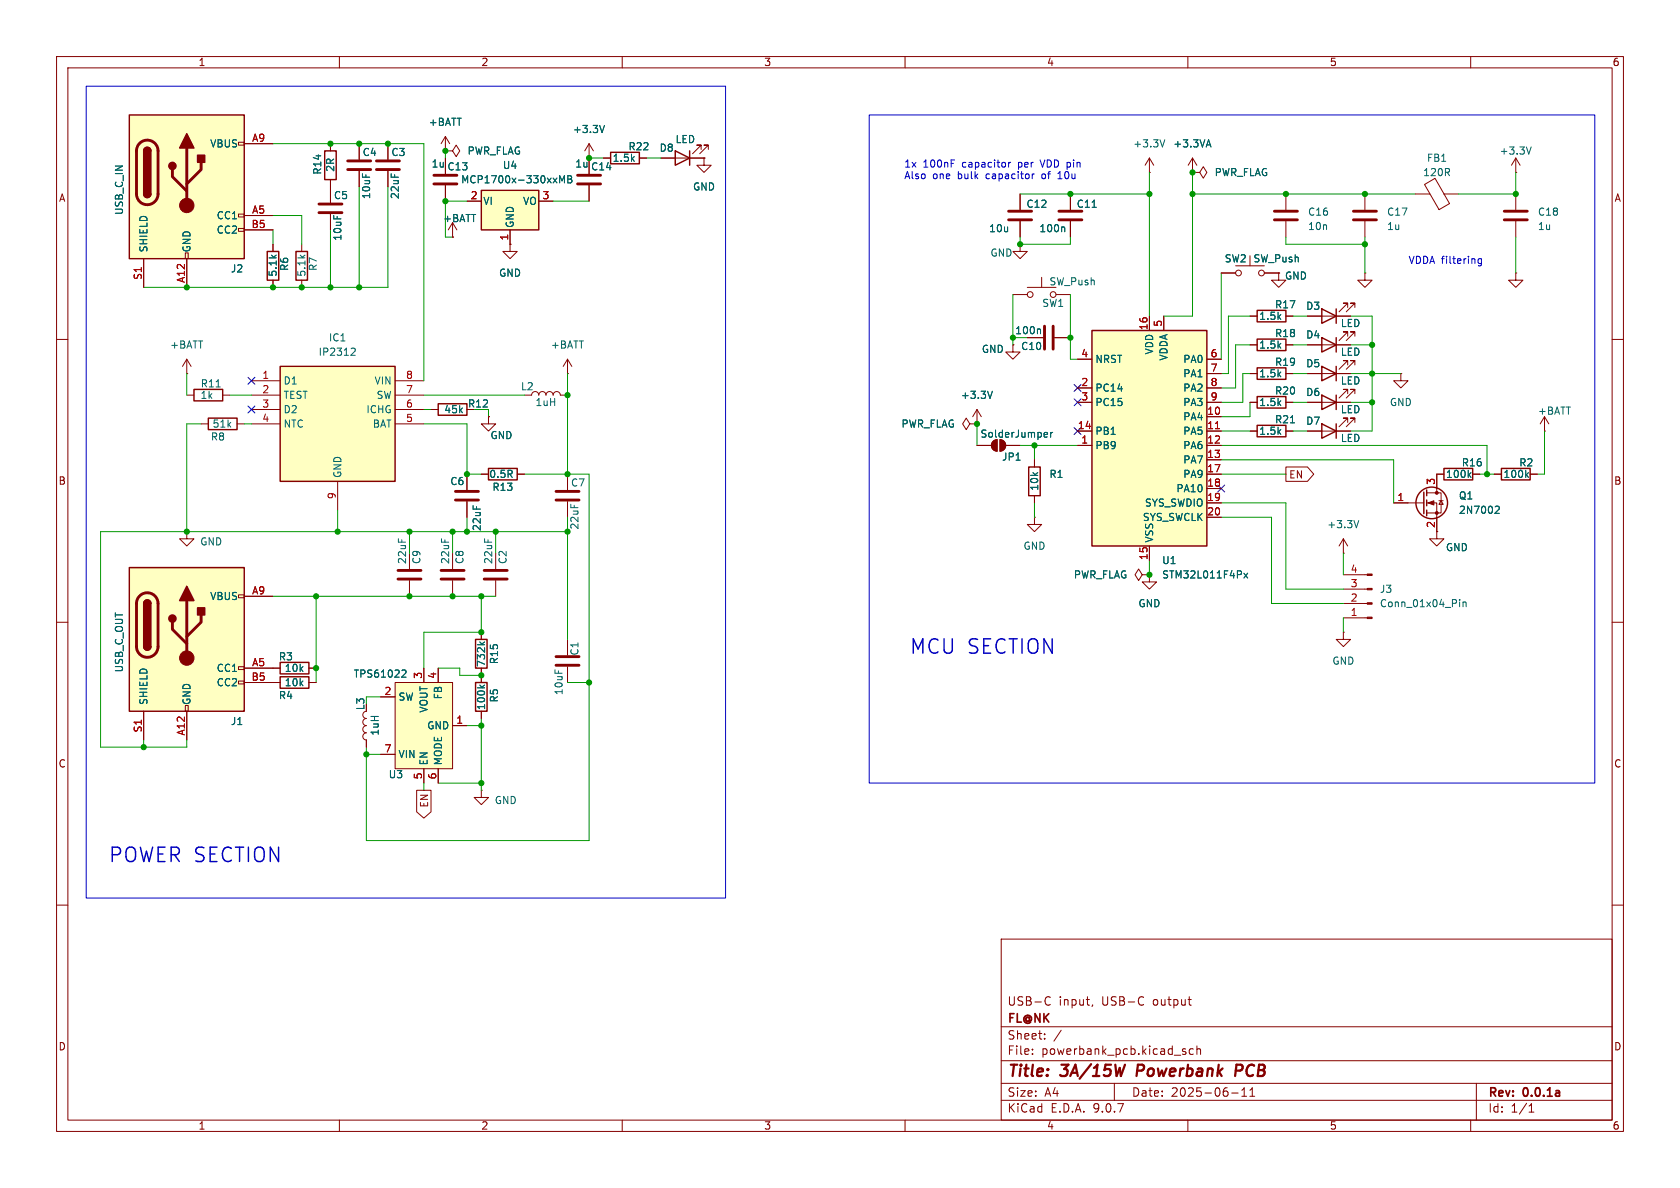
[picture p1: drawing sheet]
<svg xmlns="http://www.w3.org/2000/svg" width="297mm" height="210mm" viewBox="0 0 297 210" stroke-linecap="round" stroke-linejoin="round" font-family="sans-serif">
<g fill="none" stroke="#840000" stroke-width=".18">
<path d="M10 10h277v190h-277zM12 12h273v186h-273zM60 10v2M110 10v2M160 10v2M210 10v2M260 10v2M104.1 27.9h.1M104.1 25.4v5.3M104.1 32.8v2.8M104.1 25.4l-.7 1.3M104.1 25.4l.8 1.3"/>
<path d="M106.7 27.9h1.2M113 27.9h1.3M116.8 27.9h7.7M124 26.4v-.7h-.8h.8l-1.6 1.5M124.5 27.9v1.3h1.2l-1.2 1.3-1.3-1.3h1.3M124.5 27.9h.1M125.2 26.4v-.7h-.7h.7l-1.5 1.5M10 60h2M247.6 66v1.3h1.3l-1.3 1.3-1.2-1.3h1.2M247.6 66h.1M285 60h2M10 110h2"/>
<path d="M203.2 101.6v1.3h1.3l-1.3 1.2-1.3-1.2h1.3M203.2 101.6h.1M237.5 111.8v1.2h1.3l-1.3 1.3-1.3-1.3h1.3M237.5 111.8h.1M285 110h2M64.8 125.7a.64 .64 0 0 0-.7 .7 .64 .64 0 0 0 .7 .6 .64 .64 0 0 0-.7 .6 .64 .64 0 0 0 .7 .7 .64 .64 0 0 0-.7 .6 .64 .64 0 0 0 .7 .6 .63 .63 0 0 0-.7 .7 .63 .63 0 0 0 .7 .6v1.3M10 160h2M177 166h108v32h-108zM185 176.3l.4-.1 .3 .1M185.7 177.6l-.3 .1-.4-.1M193.2 177.6l-.2 .3M201.9 176.2l.3 .1"/>
<path d="M202.2 177.6l-.3 .1M210 176.7h.6M210.5 177.7h.1M285 160h2M60 198v2M110 198v2M160 198v2M177 194.5h108M177 191.5h108M177 187.5h108M177 181.5h108M182.5 186.3v.1"/>
<path d="M182.5 185.5v.1M184.7 183.6v.1M184.7 182.8v.1M187.6 182.1l-1.3 2M197 191.5v3M209.2 185.9l.4 .1 .1 .2-.2 .2h-.3M209.2 185.4l.4 .1M210 198v2M211 185.5l-.5-.1-.3 .3v.4l.2 .2h.6M211.6 185.5l.2-.1 .4 .1v.9M211.6 184.9v1.5M217.7 193.2h1.2"/>
<path d="M219.5 193.8h.9M219.5 192.7l.5-.4v1.5M221 193.8h.8M221 192.7l.4-.4v1.5M260 198v2M261 191.5v6.5M270.3 196.6h.9M270.3 195.5l.4-.4v1.5"/>
</g>
<path d="M201.2 188.2l-.3 2M219.4 188.2h-.8l-.3 2M219.4 189.2l-.9 .1" fill="none" stroke="#840000" stroke-width=".4"/>
<path d="M102.1 31h4.1M102.1 32.5h4.1" fill="none" stroke="#840000" stroke-width=".51"/>
<path d="M106.9 22.2l-.5 1.2" fill="none" stroke="#006464" stroke-width=".18"/>
<path d="M107.9 26.9h5.1v2.1h-5.1zM119.4 26.7l2.5 1.2-2.5 1.3zM121.9 26.7v2.5" fill="none" stroke="#840000" stroke-width=".25"/>
<path d="M49.5 64.8h20.3v20.3h-20.3z" fill="#ffffc2"/>
<path d="M49.5 64.8h20.3v20.3h-20.3z" fill="none" stroke="#840000" stroke-width=".25"/>
<g fill="none" stroke="#840000" stroke-width=".18">
<path d="M189.2 34.3v2.8M189.2 39.1v2.8M203.2 30.5h.1M203.2 27.9l-.8 1.3M203.2 27.9l.8 1.3M203.2 27.9v2.6M210.8 30.5h.1M210.8 27.9l-.7 1.3M210.8 27.9l.8 1.3M210.8 27.9v2.6M179.1 52.1h2.5M180.3 43.2v1.3h1.3l-1.3 1.2-1.2-1.2h1.2"/>
<path d="M180.3 43.2h.1M181.6 50.8h5.1M184.1 49v1.8M186.7 52.1h2.5M44.4 67.3h5.1M44.4 69.9h5.1M44.4 72.4h5.1M44.4 74.9h5.1M69.8 67.3h5.1M69.8 69.9h5.1M69.8 72.4h5.1M69.8 74.9h5.1"/>
<path d="M171.4 74.9l-.6-1-.6 1 .6 1 .6-1h1.3M172.7 74.9h.1M59.7 85.1v5.1"/>
<circle cx="182.1" cy="52.1" r=".51"/>
<circle cx="186.2" cy="52.1" r=".51"/>
</g>
<path d="M193.1 36.6h.7M205.9 24.7l-.4 1.3M213.4 25.6h.6M213.7 24.7l.4 1.3M188 40.1l.2 .2v.7M62.3 61.5l.4 .1 .1 .3-.8 .9h.8" fill="none" stroke="#006464" stroke-width=".18"/>
<path d="M187.2 37.3h4.1M187.2 38.9h4.1" fill="none" stroke="#840000" stroke-width=".51"/>
<path d="M193 58.4h20.4v38.1h-20.4z" fill="#ffffc2"/>
<path d="M193 58.4h20.4v38.1h-20.4zM77.5 71.4h5v2h-5zM49.5 117.1h5.1v2h-5.1zM49.5 119.6h5.1v2.1h-5.1zM84.1 113h2v5.1h-2zM84.1 120.7h2v5h-2z" fill="none" stroke="#840000" stroke-width=".25"/>
<g fill="none" stroke="#840000" stroke-width=".18">
<path d="M180.3 34.3v2.8M180.3 39.1v2.8M210.8 30.5h1.3l.6-1 .7 1-.7 1-.6-1M210.8 30.5h.1M203.2 55.9v2.5M205.7 55.9v2.5M76.2 72.4h1.3M86.4 73.7v1.2h1.2l-1.2 1.3-1.3-1.3h1.3M86.4 73.7h.1M190.5 63.5h2.5M190.5 68.6h2.5M190.5 71.1h2.5"/>
<path d="M190.5 76.2h2.5M190.5 78.7h2.5M213.4 63.5h2.5M213.4 68.6h2.5M213.4 71.1h2.5M213.4 76.2h2.5M213.4 78.7h2.5M213.4 66h2.5M213.4 73.7h2.5M33 94v1.3h1.3l-1.3 1.2-1.3-1.2h1.3M33 94h.1M72.4 97.8v2.8"/>
<path d="M203.2 96.5v2.6M213.4 81.3h2.5M213.4 83.8h2.5M213.4 86.4h2.5M213.4 88.9h2.5M213.4 91.4h2.5M48.3 118.1h1.2M54.6 118.1h1.3M72.4 102.6v2.8M85.1 111.8v1.2M85.1 118.1v2.6M100.3 113v2.8"/>
<path d="M100.3 117.9v2.8M48.3 120.7h1.2M54.6 120.7h1.3M85.1 139.7v1.3h1.3l-1.3 1.2-1.3-1.2h1.3M85.1 139.7h.1M85.1 125.7v1.3"/>
</g>
<path d="M214.9 75.8h.7" fill="none" stroke="#a90000" stroke-width=".18"/>
<path d="M84.8 113.5l.5 .5M85.7 113.5l-.5 .3M219.9 101.3l.7 .9M220.6 101.3l-.7 .9M84.8 121.1l.5 .5M85.7 121.1l-.5 .4" fill="none" stroke="#006464" stroke-width=".18"/>
<path d="M178.3 37.3h4.1M178.3 38.9h4.1M70.4 100.8h4M70.4 102.4h4M98.3 117.6h4.1M98.3 116.1h4.1" fill="none" stroke="#840000" stroke-width=".51"/>
<path d="M22.9 100.3h20.3v25.4h-20.3z" fill="#ffffc2"/>
<g fill="none" stroke="#840000" stroke-width=".18">
<path d="M33 66h.1M33 63.5v2.5M33 69.9h1.3M33 63.5l-.7 1.3M33 63.5l.8 1.3M35.6 74.9h1.2M39.4 69.9h1.2M41.9 74.9h1.3M42.2 105.2h1v.5h-1zM42.2 117.9h1v.5h-1zM43.2 105.4h5.1M43.2 118.1h5.1"/>
<path d="M25.4 125.7v5.1M32.8 124.7h.5v1h-.5zM33 125.7v5.1M42.2 120.4h1v.5h-1zM43.2 120.7h5.1"/>
</g>
<path d="M34.3 68.8h5.1v2.1h-5.1zM36.8 73.9h5.1v2h-5.1zM22.9 100.3h20.3v25.4h-20.3zM25.4 106.7a.64 .64 0 0 1 .6-.7 .64 .64 0 0 1 .7 .7M25.4 114.3a.64 .64 0 0 0 .6 .6 .64 .64 0 0 0 .7-.6" fill="none" stroke="#840000" stroke-width=".25"/>
<path d="M24.7 105.3a1.9 1.9 0 0 1 2.1-.4 1.9 1.9 0 0 1 1.1 1.8v7.6a1.91 1.91 0 0 1-1.9 1.9 1.91 1.91 0 0 1-1.9-1.9v-7.8l.2-.6zM30.5 110v1.3l2.5 2.5M33 106.2v10.1M35.6 108.7v1.3l-2.6 2.5" fill="none" stroke="#840000" stroke-width=".51"/>
<g fill="#840000" stroke="#840000" stroke-width=".25">
<path d="M25.4 106.7h1.3v7.6h-1.3z"/>
<path d="M25.6 106.2a.64 .64 0 0 1 .7-.1 .64 .64 0 0 1 .4 .6h-1.3z"/>
<path d="M25.4 114.3h1.3a.64 .64 0 0 1-.7 .6 .64 .64 0 0 1-.6-.6z"/>
<path d="M33 103.6l1.3 2.6h-2.6z"/>
<path d="M34.9 107.4h1.3v1.3h-1.3z"/>
<circle cx="30.5" cy="109.3" r=".63"/>
</g>
<circle cx="33" cy="116.3" r="1.27" fill="#840000" stroke="#840000" stroke-width=".18"/>
<path d="M38.2 68.4h.7" fill="none" stroke="#006464" stroke-width=".18"/>
<path d="M22.9 20.3h20.3v25.4h-20.3z" fill="#ffffc2"/>
<g fill="none" stroke="#840000" stroke-width=".18">
<path d="M42.2 25.1h1v.6h-1zM42.2 37.8h1v.6h-1zM43.2 25.4h5.1M43.2 38.1h5.1M78.7 26.7h.1M78.7 24.1l-.7 1.3M78.7 24.1l.8 1.3M78.7 24.1v2.6M227.3 34.3v2.8M227.3 39.1v2.8M241.3 34.3v2.8M241.3 39.1v2.8"/>
<path d="M250.2 34.3h2.6M251.8 32.6l1.9-1.1 2.6 4.5-1.9 1.1zM255.3 34.3h2.5M268 30.5h.1M268 27.9l-.8 1.3M268 27.9l.7 1.3M268 27.9v2.6M268 34.3v2.8M268 39.1v2.8M25.4 45.7v5.1M32.8 44.7h.5v1h-.5zM33 45.7v5.1"/>
<path d="M42.2 40.4h1v.5h-1zM43.2 40.6h5.1M181.6 59.7h2.8M186.4 59.7h2.8M215.9 48.3h2.5M218.4 47h5.1M223.5 48.3h2.6M231.1 55.9h7.7M238.3 59.4v-.7h-.8h.8l-1.6 1.5M238.3 54.4v-.8h-.8h.8l-1.6 1.5M239.5 59.4v-.7h-.7h.7l-1.5 1.5M239.5 54.4v-.8h-.7h.7l-1.5 1.5"/>
<path d="M241.3 48.3v1.2h1.3l-1.3 1.3-1.3-1.3h1.3M241.3 48.3h.1M268 48.3v1.2h1.2l-1.2 1.3-1.3-1.3h1.3M268 48.3h.1M172.7 74.9h.1M172.7 78.7h2.6M172.7 72.4l-.7 1.3M172.7 72.4l.8 1.3M172.7 72.4v2.5M175.6 78l.7-.3v2.1a1.02 1.02 0 0 1-1-.7 1.02 1.02 0 0 1 .3-1.1zM176.8 77.7a1.02 1.02 0 0 1 1 1 1.02 1.02 0 0 1-1 1.1zM177.8 78.7h2.5"/>
<path d="M179.1 61v1.2h1.2l-1.2 1.3-1.3-1.3h1.3M179.1 61h.1M221 71.1h1.2M221 66h1.2M227.3 71.1h1.3M227.3 66h1.3M231.1 61h7.7M273 76.2h.1M273 73.7l-.7 1.2M273 73.7l.8 1.2M273 73.7v2.5M182.9 91.4v1.3h1.2l-1.2 1.3-1.3-1.3h1.3"/>
<path d="M182.9 91.4h.1M182.9 81.3v1.3M182.9 87.6v1.3M237.5 97.8h.1M237.5 95.3l-.8 1.2M237.5 95.3l.8 1.2M237.5 95.3v2.5M246.4 88.9h5.3M252.2 88.9h1.8v6.4h1.3l-1.3 1.2-1.3-1.2h1.3M252.2 87.1h2.6v3.6h-2.6M254.4 88.5h.7M254.8 88.5l.3 .7h-.7z"/>
<path d="M255.3 83.8h-1.3v3.3M260.3 83.8h1.3M264.2 83.8h1.2M270.5 83.8h1.3M201.9 101.6l-.6-1-.6 1 .6 1 .6-1h1.3M203.2 101.6h.1M237.5 109.2h4.2M237.5 106.7h4.2M237.5 104.1h4.2M237.5 101.6h4.2"/>
<circle cx="218.9" cy="48.3" r=".51"/>
<circle cx="223" cy="48.3" r=".51"/>
</g>
<g fill="none" stroke="#840000" stroke-width=".25">
<path d="M22.9 20.3h20.3v25.4h-20.3zM25.4 26.7a.64 .64 0 0 1 .6-.7 .64 .64 0 0 1 .7 .7M25.4 34.3a.64 .64 0 0 0 .6 .6 .64 .64 0 0 0 .7-.6M233.7 59.7l2.5 1.3-2.5 1.2zM233.7 54.6l2.5 1.3-2.5 1.3zM236.2 54.6v2.6M236.2 59.7v2.5M222.2 70.1h5.1v2h-5.1zM222.2 65h5.1v2.1h-5.1zM181.9 82.6h2v5h-2zM251.7 87v3.8M252.2 86.6v1"/>
<path d="M252.2 88.4v1M252.2 90.2v1M255.3 82.8h5v2h-5zM265.4 82.8h5.1v2h-5.1z"/>
<circle cx="253.1" cy="88.9" r="2.79"/>
</g>
<path d="M24.7 25.3a1.9 1.9 0 0 1 2.1-.4 1.9 1.9 0 0 1 1.1 1.8v7.6a1.91 1.91 0 0 1-1.9 1.9 1.91 1.91 0 0 1-1.9-1.9v-7.8l.2-.6zM30.5 30v1.2l2.5 2.6M33 26.2v10.1M35.6 28.7v1.3l-2.6 2.5M225.3 37.3h4.1M225.3 38.9h4.1M239.3 37.3h4M239.3 38.9h4M265.9 37.3h4.1M265.9 38.9h4.1M184.7 57.7v4M186.2 57.7v4" fill="none" stroke="#840000" stroke-width=".51"/>
<g fill="#840000" stroke="#840000" stroke-width=".25">
<path d="M25.4 26.7h1.3v7.6h-1.3z"/>
<path d="M25.6 26.2a.64 .64 0 0 1 .7-.1 .64 .64 0 0 1 .4 .6h-1.3z"/>
<path d="M25.4 34.3h1.3a.64 .64 0 0 1-.7 .6 .64 .64 0 0 1-.6-.6z"/>
<path d="M33 23.6l1.3 2.6h-2.6z"/>
<path d="M34.9 27.4h1.3v1.3h-1.3z"/>
<circle cx="30.5" cy="29.3" r=".63"/>
</g>
<g fill="#840000" stroke="#840000" stroke-width=".18">
<path d="M252.5 88.9l1-.4v.8z"/>
<path d="M241.7 109.1h.9v.2h-.9z"/>
<path d="M241.7 106.6h.9v.2h-.9z"/>
<path d="M241.7 104h.9v.3h-.9z"/>
<path d="M241.7 101.5h.9v.2h-.9z"/>
<path d="M176.8 77.7a1.02 1.02 0 0 1 1 1 1.02 1.02 0 0 1-1 1.1z"/>
<path d="M175.6 78l.7-.3v2.1a1.02 1.02 0 0 1-1-.7 1.02 1.02 0 0 1 .3-1.1z"/>
<circle cx="33" cy="36.3" r="1.27"/>
<circle cx="254" cy="87.1" r=".25"/>
<circle cx="254" cy="90.7" r=".25"/>
</g>
<g fill="none" stroke="#006464" stroke-width=".18">
<path d="M270.7 26l-.4 1.2M183.8 58.2l.2 .1v.7M175.4 69.2l-.4 1.2M184.8 76.4l.3 .1 .1 .2-.6 .2M185.1 77.2l-.3 .1M185.7 76.4v.9M186.1 76.4l-.4 .3M240.2 92l-.4 1.3M259.7 83.9l.3 .5M260 83.6l-.4 .4M264.5 89.5h.4l.2 .3-.8 .9h.8M269.8 83.9l.4 .5"/>
<path d="M270.2 83.6l-.5 .4M258 106v.1M258 106.4v.9M258.6 106.4v.9M258.6 106.5l.2-.1 .3 .1 .1 .8"/>
</g>
<path d="M69.8 120.7h10.2v15.2h-10.2z" fill="#ffffc2"/>
<g fill="none" stroke="#840000" stroke-width=".18">
<path d="M58.4 25.4v1.3M58.4 31.8v4M58.4 37.8v2.8M63.5 25.4v2.8M63.5 30.2v2.8M68.6 25.4v2.8M68.6 30.2v2.8M78.7 27.9v2.8M78.7 32.8v2.8M80 39.4v2.5M80 39.4l-.8 1.2M80 39.4l.8 1.2"/>
<path d="M48.3 43.2v1.3M48.3 49.5v1.3M53.3 43.2v1.3M53.3 49.5v1.3M80 41.9h.1M221 55.9h1.2M226.1 48.3v1.2h1.2l-1.2 1.3-1.3-1.3h1.3M226.1 48.3h.1M227.3 55.9h1.3M92.7 69.9h1.3a.64 .64 0 0 1 .6-.7 .64 .64 0 0 1 .6 .7 .64 .64 0 0 1 .7-.7 .64 .64 0 0 1 .6 .7 .64 .64 0 0 1 .7-.7 .64 .64 0 0 1 .6 .7 .64 .64 0 0 1 .6-.7 .64 .64 0 0 1 .7 .7h1.2M100.3 66h.1M100.3 63.5l-.7 1.3"/>
<path d="M100.3 63.5l.8 1.3M100.3 63.5v2.5M221 76.2h1.2M221 61h1.2M227.3 76.2h1.3M227.3 61h1.3M231.1 76.2h7.7M231.1 66h7.7M231.1 71.1h7.7M238.3 74.7v-.8h-.8h.8l-1.6 1.5M238.3 64.5v-.7h-.8h.8l-1.6 1.5M238.3 69.6v-.8h-.8h.8l-1.6 1.6"/>
<path d="M239.5 74.7v-.8h-.7h.7l-1.5 1.5M239.5 64.5v-.7h-.7h.7l-1.5 1.5M239.5 69.6v-.8h-.7h.7l-1.5 1.6M80 97.8v2.8M74.9 118.1v2.6M77.5 118.1v2.6M80 102.6v2.8M67.3 133.4h2.5M67.3 123.2h2.5M69.8 120.7h10.2v15.2h-10.2zM74.9 135.9v2.5M77.5 135.9v2.5"/>
<path d="M80 128.3h2.5"/>
</g>
<path d="M228.1 74.7h.8M71.2 118.4l.5 .1 .1 .3-.8 .9h.8" fill="none" stroke="#006464" stroke-width=".18"/>
<path d="M57.4 26.7h2v5.1h-2zM47.2 44.5h2.1v5h-2.1zM52.3 44.5h2.1v5h-2.1zM222.2 59.9h5.1v2.1h-5.1zM222.2 54.9h5.1v2h-5.1zM222.2 75.2h5.1v2h-5.1zM233.7 74.9l2.5 1.3-2.5 1.3zM233.7 64.8l2.5 1.2-2.5 1.3zM233.7 69.9l2.5 1.2-2.5 1.3zM236.2 64.8v2.5M236.2 69.9v2.5M236.2 74.9v2.6" fill="none" stroke="#840000" stroke-width=".25"/>
<path d="M56.4 36.1h4.1M56.4 37.6h4.1M61.5 28.4h4M61.5 30h4M66.5 28.4h4.1M66.5 30h4.1M76.7 31h4.1M76.7 32.5h4.1M78 100.8h4M78 102.4h4" fill="none" stroke="#840000" stroke-width=".51"/>
<path d="M85.1 33.7h10.1v6.9h-10.1z" fill="#ffffc2"/>
<path d="M85.1 33.7h10.1v6.9h-10.1zM86.4 82.8h5v2h-5z" fill="none" stroke="#840000" stroke-width=".25"/>
<g fill="none" stroke="#840000" stroke-width=".18">
<path d="M43.2 25.4h5.1M43.2 38.1h5.1M58.4 25.4v1.3M58.4 31.8v4M58.4 37.8v2.8M63.5 25.4v2.8M63.5 30.2v2.8M68.6 25.4v2.8M68.6 30.2v2.8M78.7 26.7h1.3l.6-1 .7 1-.7 1-.6-1M78.7 26.7h.1M78.7 27.9v2.8"/>
<path d="M78.7 32.8v2.8M82.5 35.6h2.6M95.2 35.6h2.6M104.1 27.9h.1M104.1 27.9v2.8M104.1 32.8v2.8M106.7 27.9h1.2M113 27.9h1.3M116.8 27.9h2.6M121.9 27.9h2.6M124.5 27.9h.1M180.3 34.3v2.8"/>
<path d="M180.3 39.1v2.8M189.2 34.3v2.8M189.2 39.1v2.8M210.8 30.5h.1M25.4 45.7v5.1M33 45.7v5.1M43.2 40.6h5.1M48.3 43.2v1.3M48.3 49.5v1.3M80 41.9h.1M90.2 43.2v1.3h1.2l-1.2 1.2-1.3-1.2h1.3M90.2 43.2h.1"/>
<path d="M90.2 40.6v2.6M181.6 59.7h2.8M186.4 59.7h2.8M203.2 55.9v2.5M205.7 55.9v2.5M215.9 48.3h2.5M221 55.9h1.2M223.5 48.3h2.6M226.1 48.3h.1M227.3 55.9h1.3M231.1 55.9h2.6M236.2 55.9h2.6"/>
<path d="M76.2 72.4h1.3M86.4 73.7h.1M172.7 74.9h.1M172.7 78.7h2.6M177.8 78.7h2.5M179.1 61h.1M190.5 63.5h2.5M190.5 68.6h2.5M190.5 71.1h2.5M190.5 76.2h2.5M190.5 78.7h2.5M213.4 63.5h2.5"/>
<path d="M213.4 68.6h2.5M213.4 71.1h2.5M213.4 76.2h2.5M213.4 78.7h2.5M213.4 66h2.5M213.4 73.7h2.5M221 71.1h1.2M221 76.2h1.2M221 66h1.2M221 61h1.2M227.3 71.1h1.3M227.3 76.2h1.3"/>
<path d="M227.3 66h1.3M227.3 61h1.3M231.1 71.1h2.6M231.1 76.2h2.6M231.1 66h2.6M231.1 61h2.6M236.2 71.1h2.6M236.2 76.2h2.6M236.2 66h2.6M236.2 61h2.6M82.5 83.8v2.8M82.5 88.6v2.8"/>
<path d="M85.1 83.8h1.3M87.6 97.8v2.8M91.4 83.8h1.3M100.3 83.8v2.8M100.3 88.6v2.8M182.9 81.3v1.3M182.9 87.6v1.3M203.2 96.5v2.6M213.4 83.8h2.5M213.4 81.3h2.5M213.4 86.4h2.5M213.4 88.9h2.5"/>
<path d="M213.4 91.4h2.5M227.3 82.5h3.8l1.2 1.3-1.2 1.3h-3.8zM246.4 88.9h2.5M254 91.4v2.6M255.3 83.8h-1.3v2.6M260.3 83.8h1.3M264.2 83.8h1.2M270.5 83.8h1.3M43.2 118.1h6.3M43.2 105.4h5.1M54.6 118.1h1.3M74.9 118.1v2.6"/>
<path d="M77.5 118.1v2.6M85.1 111.8v1.2M85.1 118.1v2.6M87.6 102.6v2.8M203.2 101.6h.1M25.4 125.7v5.1M33 125.7v5.1M43.2 120.7h6.3M54.6 120.7h1.3M64.8 130.8v1.3M67.3 133.4h2.5M67.3 123.2h2.5"/>
<path d="M73.7 139.7h2.5v3.8l-1.3 1.1-1.2-1.1zM74.9 135.9v2.5M77.5 135.9v2.5M80 128.3h2.5M85.1 125.7v1.3"/>
</g>
<g fill="none" stroke="#006464" stroke-width=".18">
<path d="M98.9 32.3v-1.2l.5 .9 .4-.9v1.2M100.4 31.1h.4l.3 .2-.3 .4 .3 .1v.3l-.2 .2h-.5zM100.4 31.7h.4M106.9 22.2l-.5 1.2M193.1 36.6h.7M213.4 25.6h.6M213.7 24.7l.4 1.3M183.8 58.2l.2 .1v.7M188 40.1l.2 .2v.7M175.4 69.2l-.4 1.2M184.8 76.4l.3 .1 .1 .2-.6 .2M185.1 77.2l-.3 .1"/>
<path d="M185.7 76.4v.9M186.1 76.4l-.4 .3M228.1 74.7h.8M259.7 83.9l.3 .5M260 83.6l-.4 .4M264.5 89.5h.4l.2 .3-.8 .9h.8M269.8 83.9l.4 .5M270.2 83.6l-.5 .4M71.2 118.4l.5 .1 .1 .3-.8 .9h.8M84.8 113.5l.5 .5M85.7 113.5l-.5 .3M219.9 101.3l.7 .9"/>
<path d="M220.6 101.3l-.7 .9M84.8 121.1l.5 .5M85.7 121.1l-.5 .4"/>
</g>
<path d="M80.5 86.9h4.1M80.5 88.4h4.1M98.3 86.9h4.1M98.3 88.4h4.1M85.6 100.8h4.1M85.6 102.4h4.1" fill="none" stroke="#840000" stroke-width=".51"/>
<g fill="none" stroke="#009600" stroke-width=".18">
<path d="M48.3 25.4h26.6v41.9M48.3 38.1h5v5.1M63.5 33v17.8M68.6 33v17.8h-43.2M78.7 26.7v1.2M82.5 35.6h-3.8v6.3h1.3M97.8 35.6h6.3M104.1 27.9h2.6M114.3 27.9h2.5M180.3 34.3h22.9M203.2 30.5v25.4M210.8 30.5v25.4h-5.1"/>
<path d="M210.8 34.3h39.4M268 30.5v3.8h-10.2M48.3 40.6v2.6M58.4 40.6v10.2M179.1 52.1v8.9M180.3 41.9v1.3h8.9v-1.3M189.2 52.1v11.4h1.3M215.9 48.3v15.2M221 55.9h-3.8v10.1h-1.3M227.3 41.9v1.3h14M228.6 55.9h2.5M238.8 55.9h3.8v20.3h-3.8"/>
<path d="M241.3 41.9v6.4M268 41.9v6.4M33 66v3.9M35.6 74.9h-2.6v19.1M40.6 69.9h3.8M43.2 74.9h1.2M74.9 69.9h17.8M74.9 74.9h7.6v8.9h2.6M74.9 72.4h1.3M86.4 72.4v1.3M100.3 66v17.8M172.7 74.9v3.8"/>
<path d="M180.3 78.7h10.2M182.9 78.7v2.6M215.9 76.2h5.1M215.9 78.7h47v5.1M221 61h-2.6v7.6h-2.5M221 66h-1.3v5.1h-3.8M221 71.1v2.6h-5.1M228.6 61h2.5M228.6 76.2h2.5M228.6 66h2.5M228.6 71.1h2.5M238.8 61h3.8"/>
<path d="M238.8 66h8.8M238.8 71.1h3.8M273 76.2v7.6h-1.2M59.7 90.2v3.8M72.4 94v3.8M80 94v3.8M82.5 91.4v2.6M87.6 94v3.8M92.7 83.8h11.4v64.8h-39.3v-16.5M100.3 94h-82.5v38.1h15.2v-1.3M100.3 91.4v21.6M182.9 88.9v2.5"/>
<path d="M203.2 99.1v2.5M215.9 88.9h11.4v15.2h10.2M215.9 83.8h11.4M215.9 81.3h30.5v7.6M215.9 91.4h8.9v15.3h12.7M237.5 97.8v3.8M261.6 83.8h2.6M48.3 105.4h39.3M55.9 105.4v15.3M77.5 118.1h3.8v1.3h3.8M85.1 105.4v6.4h-10.2v6.3M237.5 109.2v2.6"/>
<path d="M25.4 130.8v1.3M64.8 123.2h2.5M64.8 133.4h2.5M74.9 138.4v1.3M77.5 138.4h7.6M82.5 128.3h2.6M85.1 127v12.7M100.3 120.7h3.8"/>
</g>
<path d="M43.8 71.8l1.3 1.2M43.8 66.7l1.3 1.2M45.1 71.8l-1.3 1.2M45.1 66.7l-1.3 1.2M189.9 75.6l1.2 1.2M189.9 70.5l1.2 1.2M189.9 68l1.2 1.2M191.1 75.6l-1.2 1.2M191.1 70.5l-1.2 1.2M191.1 68l-1.2 1.2M215.3 85.8l1.2 1.2M216.5 85.8l-1.2 1.2" fill="none" stroke="#000084" stroke-width=".18"/>
<path d="M15.2 15.2h113.1v143.6h-113.1zM153.7 20.3h128.2v118.1h-128.2zM178.3 28.7v.8M178.7 28.7l-.4 .2M182.5 30.7v.9M182.8 30.7l-.3 .3M183.9 28.3l.4 1.2M187 31.6h.7M261.9 45.7v1.1l-.2 .2-.3-.1M261.9 45.8l-.4-.1-.2 .3 .1 .5h.5" fill="none" stroke="#0000c2" stroke-width=".18"/>
<path d="M214.9 75.8h.7" fill="none" stroke="#a90000" stroke-width=".18"/>
<g fill="#009600" stroke="#009600" stroke-width=".18">
<circle cx="58.4" cy="50.8" r=".46"/>
<circle cx="63.5" cy="50.8" r=".46"/>
<circle cx="48.3" cy="50.8" r=".46"/>
<circle cx="58.4" cy="25.4" r=".46"/>
<circle cx="53.3" cy="50.8" r=".46"/>
<circle cx="68.6" cy="25.4" r=".46"/>
<circle cx="63.5" cy="25.4" r=".46"/>
<circle cx="78.7" cy="26.7" r=".46"/>
<circle cx="78.7" cy="35.6" r=".46"/>
<circle cx="104.1" cy="27.9" r=".46"/>
<circle cx="100.3" cy="69.9" r=".46"/>
<circle cx="85.1" cy="111.8" r=".46"/>
<circle cx="85.1" cy="119.4" r=".46"/>
<circle cx="87.6" cy="94" r=".46"/>
<circle cx="100.3" cy="94" r=".46"/>
<circle cx="72.4" cy="105.4" r=".46"/>
<circle cx="72.4" cy="94" r=".46"/>
<circle cx="82.5" cy="94" r=".46"/>
<circle cx="80" cy="94" r=".46"/>
<circle cx="85.1" cy="105.4" r=".46"/>
<circle cx="80" cy="105.4" r=".46"/>
<circle cx="59.7" cy="94" r=".46"/>
<circle cx="104.1" cy="120.7" r=".46"/>
<circle cx="82.5" cy="83.8" r=".46"/>
<circle cx="100.3" cy="83.8" r=".46"/>
<circle cx="85.1" cy="138.4" r=".46"/>
<circle cx="85.1" cy="128.3" r=".46"/>
<circle cx="33" cy="94" r=".46"/>
<circle cx="25.4" cy="132.1" r=".46"/>
<circle cx="55.9" cy="118.1" r=".46"/>
<circle cx="55.9" cy="105.4" r=".46"/>
<circle cx="33" cy="50.8" r=".46"/>
<circle cx="64.8" cy="133.4" r=".46"/>
<circle cx="180.3" cy="43.2" r=".46"/>
<circle cx="179.1" cy="59.7" r=".46"/>
<circle cx="210.8" cy="30.5" r=".46"/>
<circle cx="210.8" cy="34.3" r=".46"/>
<circle cx="203.2" cy="34.3" r=".46"/>
<circle cx="189.2" cy="34.3" r=".46"/>
<circle cx="172.7" cy="74.9" r=".46"/>
<circle cx="242.6" cy="71.1" r=".46"/>
<circle cx="242.6" cy="66" r=".46"/>
<circle cx="242.6" cy="61" r=".46"/>
<circle cx="227.3" cy="34.3" r=".46"/>
<circle cx="268" cy="34.3" r=".46"/>
<circle cx="241.3" cy="34.3" r=".46"/>
<circle cx="241.3" cy="43.2" r=".46"/>
<circle cx="262.9" cy="83.8" r=".46"/>
<circle cx="189.2" cy="59.7" r=".46"/>
<circle cx="203.2" cy="101.6" r=".46"/>
<circle cx="182.9" cy="78.7" r=".46"/>
</g>
<g font-size="3.5" fill="#0000c2">
<text x="160.7" y="116">MCU SECTION</text>
<text x="19.1" y="152.8">POWER SECTION</text>
</g>
<g font-size="2.8" fill="#840000">
<text x="178" y="190.9">Title:</text>
<text x="187.7" y="190.9">3A/15W</text>
<text x="201.8" y="190.9">Powerbank</text>
<text x="220" y="190.9">PCB</text>
</g>
<g font-size="2.1" fill="#840000">
<text x="178" y="178">USB-C</text>
<text x="187.2" y="178">input,</text>
<text x="194.8" y="178">USB-C</text>
<text x="204" y="178">output</text>
<text x="178" y="184">Sheet:</text>
<text x="178" y="181.2">FL@NK</text>
<text x="178" y="186.7">File:</text>
<text x="184.1" y="186.7">powerbank_pcb.kicad_sch</text>
<text x="178" y="196.9">KiCad</text>
<text x="178" y="194.1">Size:</text>
<text x="184.7" y="194.1">A4</text>
<text x="185.7" y="196.9">E.D.A.</text>
<text x="193.3" y="196.9">9.0.7</text>
<text x="200" y="194.1">Date:</text>
<text x="207" y="194.1">2025-06-11</text>
<text x="263" y="194.3">Rev:</text>
<text x="263" y="196.9">Id:</text>
<text x="267.1" y="196.9">1/1</text>
<text x="269.4" y="194.3">0.0.1a</text>
</g>
<g font-size="1.8" fill="#840000">
<text x="35" y="11.9">1</text>
<text x="85" y="11.9">2</text>
<text x="135" y="11.9">3</text>
<text x="185" y="11.9">4</text>
<text x="235" y="11.9">5</text>
<text x="285" y="11.9">6</text>
<text x="10.3" y="35.9">A</text>
<text x="285.3" y="35.9">A</text>
<text x="82.6" y="72.2">R12</text>
<text x="10.3" y="85.9">B</text>
<text x="227.8" y="84.8">EN</text>
<text x="285.3" y="85.9">B</text>
<text x="253.7" y="93.4" transform="rotate(-90 253.7 93.4)">2</text>
<text x="64.6" y="125.6" transform="rotate(-90 64.6 125.6)">L3</text>
<text x="10.3" y="135.9">C</text>
<text x="285.3" y="135.9">C</text>
<text x="75.9" y="142.9" transform="rotate(-90 75.9 142.9)">EN</text>
<text x="10.3" y="185.9">D</text>
<text x="285.3" y="185.9">D</text>
<text x="35" y="199.9">1</text>
<text x="85" y="199.9">2</text>
<text x="135" y="199.9">3</text>
<text x="185" y="199.9">4</text>
<text x="235" y="199.9">5</text>
<text x="285" y="199.9">6</text>
</g>
<g font-size="1.8" fill="#006464">
<text x="75.7" y="22.5">+BATT</text>
<text x="101.2" y="23.7">+3.3V</text>
<text x="37.1" y="26.3">VBUS</text>
<text x="64" y="27.8">C4</text>
<text x="69.1" y="27.8">C3</text>
<text x="76.2" y="29.8">1u</text>
<text x="82.6" y="27.5">PWR_FLAG</text>
<text x="101.6" y="29.8">1u</text>
<text x="108.2" y="28.8">1.5k</text>
<text x="111" y="26.8">R22</text>
<text x="116.5" y="27">D8</text>
<text x="119.3" y="25.5">LED</text>
<text x="200.3" y="26.3">+3.3V</text>
<text x="207.3" y="26.3">+3.3VA</text>
<text x="252.2" y="28.8">FB1</text>
<text x="265" y="27.5">+3.3V</text>
<text x="57" y="31" transform="rotate(-90 57 31)">R14</text>
<text x="58.9" y="35.4">C5</text>
<text x="59.3" y="30.5" transform="rotate(-90 59.3 30.5)">2R</text>
<text x="65.6" y="35.3" transform="rotate(-90 65.6 35.3)">10uF</text>
<text x="70.7" y="35.3" transform="rotate(-90 70.7 35.3)">22uF</text>
<text x="79" y="30.3">C13</text>
<text x="81.4" y="32.6">MCP1700x-330xxMB</text>
<text x="88.8" y="30.1">U4</text>
<text x="104.4" y="30.3">C14</text>
<text x="122.4" y="33.9">GND</text>
<text x="214.6" y="31.3">PWR_FLAG</text>
<text x="251.5" y="31.3">120R</text>
<text x="21.9" y="38.1" transform="rotate(-90 21.9 38.1)">USB_C_IN</text>
<text x="38.2" y="39">CC1</text>
<text x="38.2" y="41.5">CC2</text>
<text x="78.2" y="39.5">+BATT</text>
<text x="85.3" y="36.4">VI</text>
<text x="91" y="40.4" transform="rotate(-90 91 40.4)">GND</text>
<text x="92.4" y="36.4">VO</text>
<text x="174.8" y="41.2">10u</text>
<text x="181.4" y="36.9">C12</text>
<text x="183.7" y="41.2">100n</text>
<text x="190.3" y="36.9">C11</text>
<text x="231.1" y="38.3">C16</text>
<text x="231.1" y="40.9">10n</text>
<text x="245.1" y="40.9">1u</text>
<text x="245.1" y="38.3">C17</text>
<text x="271.8" y="40.9">1u</text>
<text x="271.8" y="38.3">C18</text>
<text x="26.3" y="44.7" transform="rotate(-90 26.3 44.7)">SHIELD</text>
<text x="33.9" y="44.7" transform="rotate(-90 33.9 44.7)">GND</text>
<text x="51.2" y="48" transform="rotate(-90 51.2 48)">R6</text>
<text x="56.2" y="48" transform="rotate(-90 56.2 48)">R7</text>
<text x="60.6" y="42.7" transform="rotate(-90 60.6 42.7)">10uF</text>
<text x="175" y="45.6">GND</text>
<text x="216.4" y="46.6">SW2</text>
<text x="221.5" y="46.6">SW_Push</text>
<text x="40.7" y="48.4">J2</text>
<text x="49.1" y="49" transform="rotate(-90 49.1 49)">5.1k</text>
<text x="54.2" y="49" transform="rotate(-90 54.2 49)">5.1k</text>
<text x="88.1" y="49.1">GND</text>
<text x="185.4" y="50.6">SW_Push</text>
<text x="227.1" y="49.6">GND</text>
<text x="179.4" y="59.3">100n</text>
<text x="184.2" y="54.5">SW1</text>
<text x="222.5" y="56.7">1.5k</text>
<text x="225.3" y="59.8">R18</text>
<text x="225.3" y="54.7">R17</text>
<text x="230.8" y="55">D3</text>
<text x="236.9" y="58">LED</text>
<text x="30" y="61.8">+BATT</text>
<text x="56.2" y="63.1">IP2312</text>
<text x="58" y="60.6">IC1</text>
<text x="97.3" y="61.8">+BATT</text>
<text x="173.5" y="62.6">GND</text>
<text x="180.4" y="62.1">C10</text>
<text x="193.5" y="64.4">NRST</text>
<text x="204.1" y="62.8" transform="rotate(-90 204.1 62.8)">VDD</text>
<text x="206.6" y="63.8" transform="rotate(-90 206.6 63.8)">VDDA</text>
<text x="209.1" y="64.4">PA0</text>
<text x="222.5" y="61.8">1.5k</text>
<text x="225.3" y="64.9">R19</text>
<text x="230.8" y="60">D4</text>
<text x="230.8" y="65.1">D5</text>
<text x="236.9" y="63.1">LED</text>
<text x="35.4" y="70.7">1k</text>
<text x="35.4" y="68.7">R11</text>
<text x="50" y="68.2">D1</text>
<text x="50" y="70.7">TEST</text>
<text x="66.1" y="68.2">VIN</text>
<text x="66.5" y="70.7">SW</text>
<text x="92" y="69.2">L2</text>
<text x="94.6" y="72">1uH</text>
<text x="169.8" y="70.7">+3.3V</text>
<text x="193.5" y="69.4">PC14</text>
<text x="193.5" y="72">PC15</text>
<text x="209.1" y="66.9">PA1</text>
<text x="209.1" y="69.4">PA2</text>
<text x="209.1" y="72">PA3</text>
<text x="222.5" y="72">1.5k</text>
<text x="222.5" y="66.9">1.5k</text>
<text x="225.3" y="70">R20</text>
<text x="230.8" y="70.2">D6</text>
<text x="236.9" y="68.2">LED</text>
<text x="245.6" y="72">GND</text>
<text x="37.5" y="75.8">51k</text>
<text x="50" y="73.3">D2</text>
<text x="50" y="75.8">NTC</text>
<text x="64.7" y="73.3">ICHG</text>
<text x="65.8" y="75.8">BAT</text>
<text x="78.4" y="73.3">45k</text>
<text x="86.6" y="77.8">GND</text>
<text x="159.3" y="75.8">PWR_FLAG</text>
<text x="173.2" y="77.6">SolderJumper</text>
<text x="193.5" y="77.1">PB1</text>
<text x="209.1" y="74.5">PA4</text>
<text x="209.1" y="77.1">PA5</text>
<text x="222.5" y="77.1">1.5k</text>
<text x="225.3" y="75">R21</text>
<text x="230.8" y="75.3">D7</text>
<text x="236.9" y="73.3">LED</text>
<text x="271.8" y="73.5">+BATT</text>
<text x="37.2" y="78.1">R8</text>
<text x="177" y="81.6">JP1</text>
<text x="193.5" y="79.6">PB9</text>
<text x="209.1" y="79.6">PA6</text>
<text x="209.1" y="82.1">PA7</text>
<text x="236.9" y="78.3">LED</text>
<text x="258.3" y="82.7">R16</text>
<text x="268.5" y="82.7">R2</text>
<text x="60.6" y="84.6" transform="rotate(-90 60.6 84.6)">GND</text>
<text x="79.5" y="86">C6</text>
<text x="86.4" y="84.7">0.5R</text>
<text x="87" y="87">R13</text>
<text x="100.8" y="86.2">C7</text>
<text x="183.7" y="86.9" transform="rotate(-90 183.7 86.9)">10k</text>
<text x="185.4" y="84.7">R1</text>
<text x="202.3" y="89.8">SYS_SWDIO</text>
<text x="207.9" y="87.2">PA10</text>
<text x="209.1" y="84.7">PA9</text>
<text x="255.5" y="84.7">100k</text>
<text x="257.8" y="88.5">Q1</text>
<text x="265.7" y="84.7">100k</text>
<text x="85.2" y="94" transform="rotate(-90 85.2 94)">22uF</text>
<text x="102.5" y="93.7" transform="rotate(-90 102.5 93.7)">22uF</text>
<text x="201.9" y="92.3">SYS_SWCLK</text>
<text x="234.5" y="93.6">+3.3V</text>
<text x="257.8" y="91">2N7002</text>
<text x="35.3" y="96.6">GND</text>
<text x="72" y="99.8" transform="rotate(-90 72 99.8)">22uF</text>
<text x="74.5" y="99.8" transform="rotate(-90 74.5 99.8)">C9</text>
<text x="79.6" y="99.8" transform="rotate(-90 79.6 99.8)">22uF</text>
<text x="82.1" y="99.8" transform="rotate(-90 82.1 99.8)">C8</text>
<text x="87.2" y="99.8" transform="rotate(-90 87.2 99.8)">22uF</text>
<text x="89.8" y="99.8" transform="rotate(-90 89.8 99.8)">C2</text>
<text x="180.8" y="97.4">GND</text>
<text x="204.1" y="96" transform="rotate(-90 204.1 96)">VSS</text>
<text x="205.4" y="99.9">U1</text>
<text x="255.5" y="97.6">GND</text>
<text x="37.1" y="106.3">VBUS</text>
<text x="189.7" y="102.5">PWR_FLAG</text>
<text x="201.2" y="107.5">GND</text>
<text x="205.4" y="102.5">STM32L011F4Px</text>
<text x="243.8" y="105">J3</text>
<text x="243.8" y="107.5">Conn_01x04_Pin</text>
<text x="21.9" y="119" transform="rotate(-90 21.9 119)">USB_C_OUT</text>
<text x="38.2" y="119">CC1</text>
<text x="49.2" y="116.9">R3</text>
<text x="50.2" y="119">10k</text>
<text x="62.4" y="120">TPS61022</text>
<text x="86" y="118" transform="rotate(-90 86 118)">732k</text>
<text x="88.2" y="117.5" transform="rotate(-90 88.2 117.5)">R15</text>
<text x="102.5" y="116" transform="rotate(-90 102.5 116)">C1</text>
<text x="235.5" y="117.7">GND</text>
<text x="26.3" y="124.7" transform="rotate(-90 26.3 124.7)">SHIELD</text>
<text x="33.9" y="124.7" transform="rotate(-90 33.9 124.7)">GND</text>
<text x="38.2" y="121.5">CC2</text>
<text x="49.2" y="123.8">R4</text>
<text x="50.2" y="121.5">10k</text>
<text x="70.4" y="124.1">SW</text>
<text x="78.3" y="123.7" transform="rotate(-90 78.3 123.7)">FB</text>
<text x="86" y="125.6" transform="rotate(-90 86 125.6)">100k</text>
<text x="88.2" y="124.3" transform="rotate(-90 88.2 124.3)">R5</text>
<text x="99.7" y="123" transform="rotate(-90 99.7 123)">10uF</text>
<text x="40.7" y="128.4">J1</text>
<text x="67.2" y="130.1" transform="rotate(-90 67.2 130.1)">1uH</text>
<text x="75.4" y="129.1">GND</text>
<text x="75.8" y="126.1" transform="rotate(-90 75.8 126.1)">VOUT</text>
<text x="68.6" y="137.8">U3</text>
<text x="70.4" y="134.2">VIN</text>
<text x="75.8" y="135.4" transform="rotate(-90 75.8 135.4)">EN</text>
<text x="78.3" y="135.4" transform="rotate(-90 78.3 135.4)">MODE</text>
<text x="87.4" y="142.3">GND</text>
</g>
<g font-size="1.8" fill="#a90000">
<text x="44.5" y="25.1">A9</text>
<text x="83.1" y="35.3">2</text>
<text x="95.8" y="35.3">3</text>
<text x="44.4" y="40.4">B5</text>
<text x="44.5" y="37.8">A5</text>
<text x="89.9" y="42.6" transform="rotate(-90 89.9 42.6)">1</text>
<text x="25.1" y="49.6" transform="rotate(-90 25.1 49.6)">S1</text>
<text x="32.8" y="50.1" transform="rotate(-90 32.8 50.1)">A12</text>
<text x="202.9" y="58.5" transform="rotate(-90 202.9 58.5)">16</text>
<text x="205.5" y="57.9" transform="rotate(-90 205.5 57.9)">5</text>
<text x="191.1" y="63.2">4</text>
<text x="213.9" y="63.2">6</text>
<text x="213.9" y="65.8">7</text>
<text x="46.3" y="67.1">1</text>
<text x="46.3" y="69.6">2</text>
<text x="71.7" y="67.1">8</text>
<text x="71.7" y="69.6">7</text>
<text x="191.1" y="68.3">2</text>
<text x="191.1" y="70.9">3</text>
<text x="213.9" y="68.3">8</text>
<text x="213.9" y="70.9">9</text>
<text x="46.3" y="72.1">3</text>
<text x="46.3" y="74.7">4</text>
<text x="71.7" y="72.1">6</text>
<text x="71.7" y="74.7">5</text>
<text x="190.5" y="75.9">14</text>
<text x="213.3" y="73.4">10</text>
<text x="213.3" y="75.9">11</text>
<text x="191.1" y="78.5">1</text>
<text x="213.3" y="78.5">12</text>
<text x="213.3" y="81">13</text>
<text x="213.3" y="83.6">17</text>
<text x="59.4" y="88.3" transform="rotate(-90 59.4 88.3)">9</text>
<text x="213.3" y="86.1">18</text>
<text x="213.3" y="88.6">19</text>
<text x="246.9" y="88.6">1</text>
<text x="253.7" y="85.8" transform="rotate(-90 253.7 85.8)">3</text>
<text x="213.3" y="91.2">20</text>
<text x="202.9" y="99.1" transform="rotate(-90 202.9 99.1)">15</text>
<text x="238.7" y="101.3">4</text>
<text x="44.5" y="105.2">A9</text>
<text x="238.7" y="106.4">2</text>
<text x="238.7" y="103.9">3</text>
<text x="238.7" y="109">1</text>
<text x="44.5" y="117.9">A5</text>
<text x="44.4" y="120.4">B5</text>
<text x="67.9" y="122.9">2</text>
<text x="74.7" y="120.1" transform="rotate(-90 74.7 120.1)">3</text>
<text x="77.2" y="120.1" transform="rotate(-90 77.2 120.1)">4</text>
<text x="25.1" y="129.6" transform="rotate(-90 25.1 129.6)">S1</text>
<text x="32.8" y="130.1" transform="rotate(-90 32.8 130.1)">A12</text>
<text x="80.6" y="128">1</text>
<text x="67.9" y="133.1">7</text>
<text x="74.7" y="137.9" transform="rotate(-90 74.7 137.9)">5</text>
<text x="77.2" y="137.9" transform="rotate(-90 77.2 137.9)">6</text>
</g>
<g font-size="1.8" fill="#0000c2">
<text x="159.8" y="29.7">1x</text>
<text x="163.2" y="29.7">100nF</text>
<text x="170.2" y="29.7">capacitor</text>
<text x="180.3" y="29.7">per</text>
<text x="184.5" y="29.7">VDD pin</text>
<text x="159.8" y="31.8">Also</text>
<text x="164.9" y="31.8">one</text>
<text x="169.4" y="31.8">bulk</text>
<text x="174.6" y="31.8">capacitor</text>
<text x="184.6" y="31.8">of</text>
<text x="187.7" y="31.8">10u</text>
<text x="248.9" y="46.7">VDDA filtering</text>
</g>
</svg>
